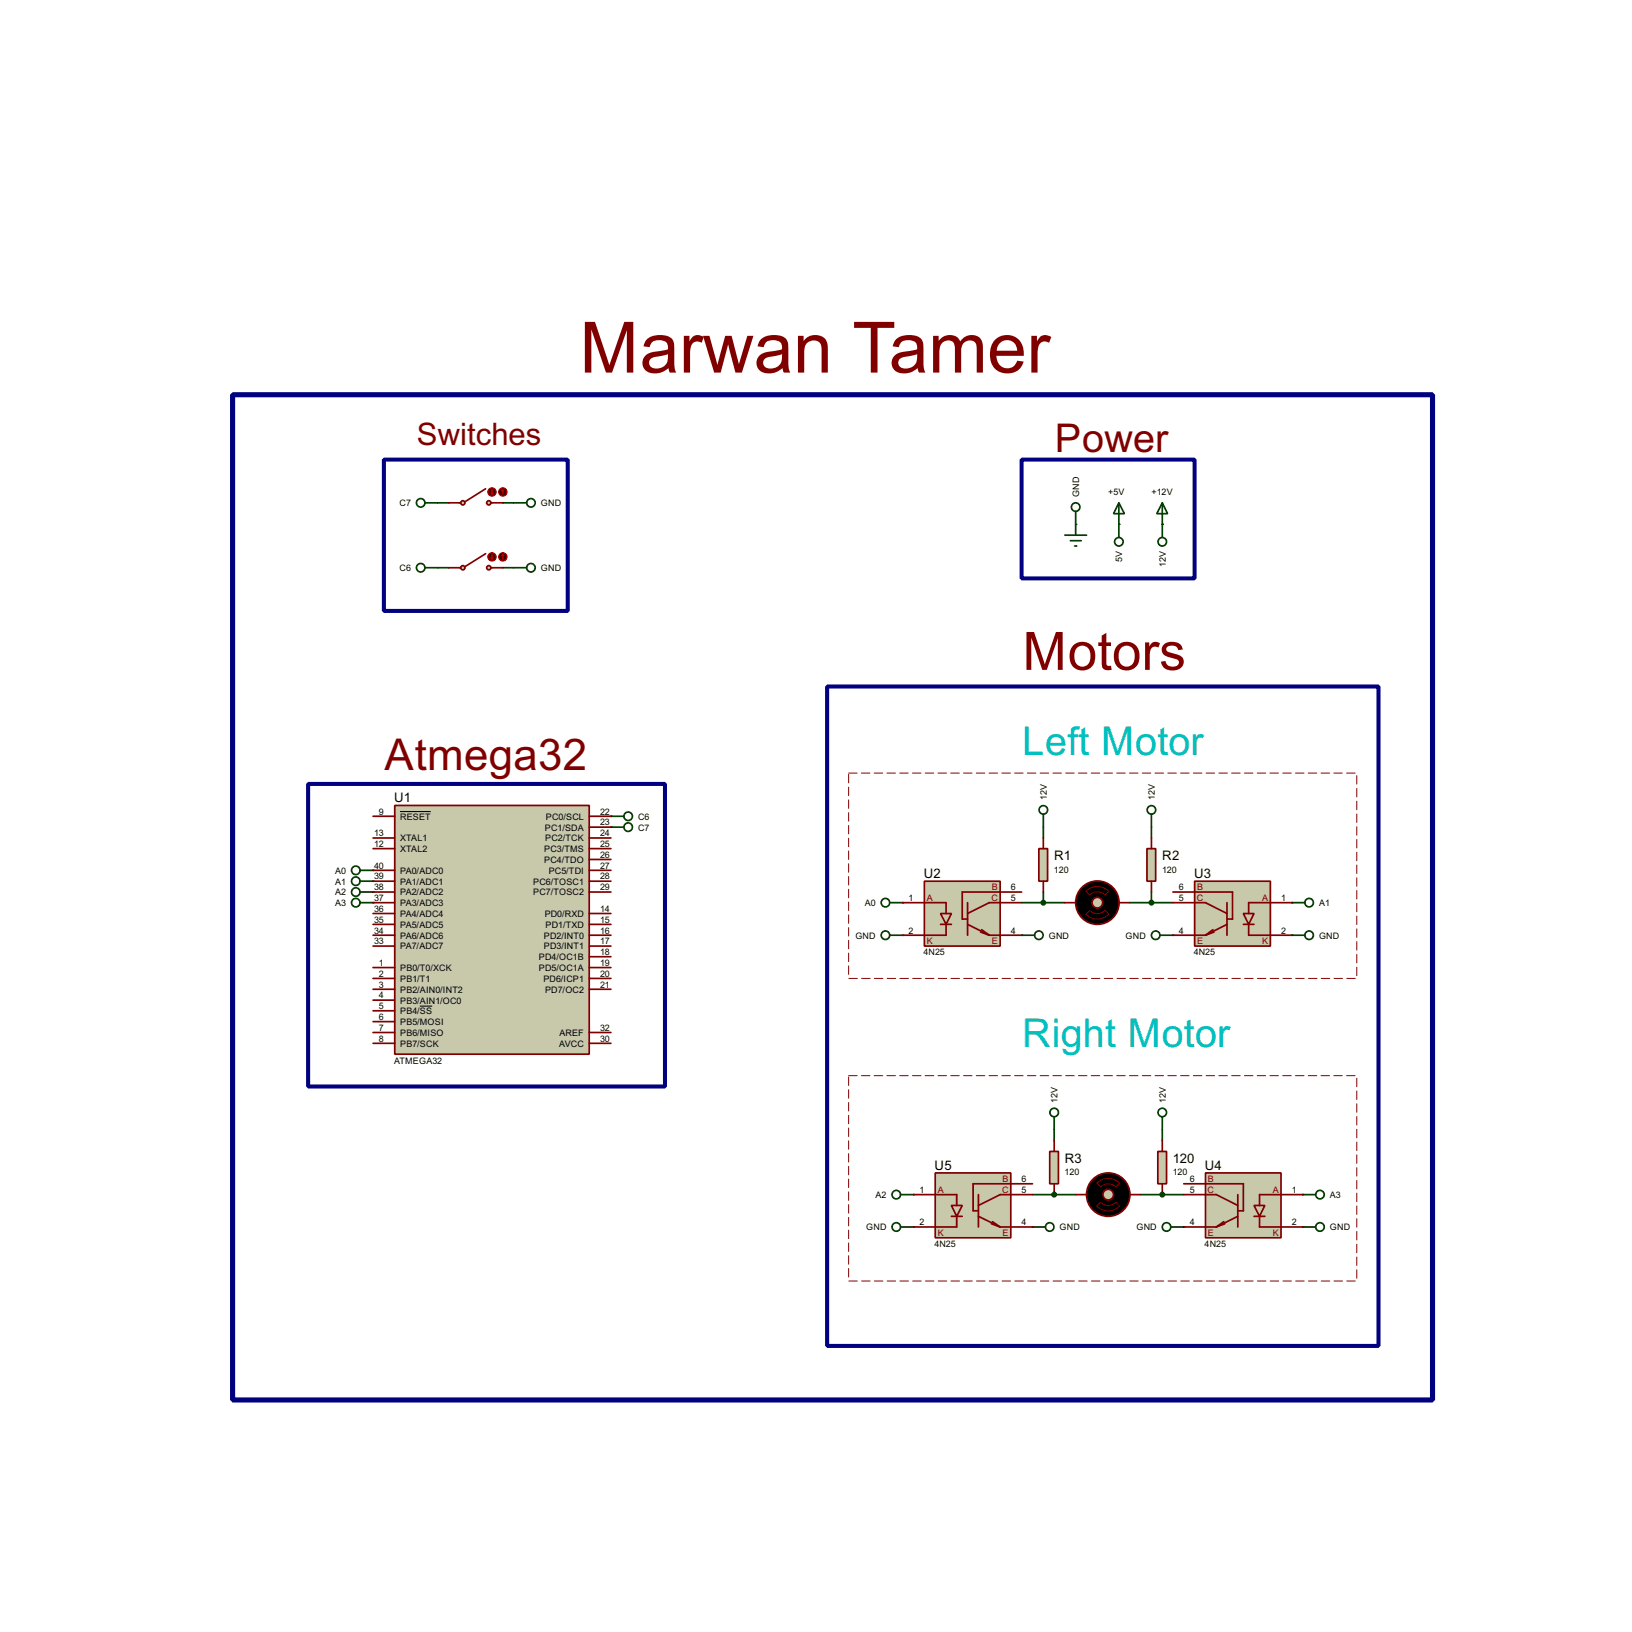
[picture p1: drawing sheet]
<svg xmlns="http://www.w3.org/2000/svg" width="383mm" height="383mm" viewBox="0 0 383 383" stroke-linecap="round" stroke-linejoin="round" font-family="sans-serif">
<g fill="#004000">
<circle cx="262.9" cy="123.2" r=".2"/>
<circle cx="252.8" cy="123.2" r=".2"/>
</g>
<path d="M102.9 118.2h2.6M118.2 118.2h2.5" fill="none" stroke="#004000" stroke-width=".4"/>
<g fill="#004000">
<circle cx="303.6" cy="212.1" r=".2"/>
<circle cx="303.6" cy="219.8" r=".2"/>
<circle cx="275.6" cy="219.8" r=".2"/>
<circle cx="212.1" cy="212.1" r=".2"/>
<circle cx="212.1" cy="219.8" r=".2"/>
<circle cx="240.1" cy="219.8" r=".2"/>
<circle cx="306.1" cy="280.7" r=".2"/>
<circle cx="306.1" cy="288.3" r=".2"/>
<circle cx="278.2" cy="288.3" r=".2"/>
<circle cx="214.7" cy="280.7" r=".2"/>
<circle cx="214.7" cy="288.3" r=".2"/>
<circle cx="242.6" cy="288.3" r=".2"/>
</g>
<path d="M245.2 194.4v2.5M270.6 194.4v2.5M240.1 212.1h10.1M245.2 209.6v2.5M265.5 212.1h10.1M270.6 209.6v2.5M247.7 265.5v2.5" fill="none" stroke="#004000" stroke-width=".4"/>
<circle cx="247.7" cy="280.7" r=".2" fill="#004000"/>
<path d="M273.1 265.5v2.5M242.6 280.7h10.2" fill="none" stroke="#004000" stroke-width=".4"/>
<circle cx="273.1" cy="280.7" r=".2" fill="#004000"/>
<path d="M102.9 133.4h2.6M118.2 133.4h2.5M268 280.7h10.2" fill="none" stroke="#004000" stroke-width=".4"/>
<g fill="#004000">
<circle cx="143.6" cy="191.8" r=".2"/>
<circle cx="143.6" cy="194.4" r=".2"/>
<circle cx="87.7" cy="212.1" r=".2"/>
<circle cx="87.7" cy="209.6" r=".2"/>
<circle cx="87.7" cy="207.1" r=".2"/>
<circle cx="87.7" cy="204.5" r=".2"/>
<circle cx="273.1" cy="123.2" r=".2"/>
</g>
<g fill="none" stroke="#004000" stroke-width=".4">
<path d="M120.7 118.2h3.1M262.9 118.2l1.3 2.5h-2.5zM262.9 118.2v8.1M250.2 125.8h5.1M251.5 127.1h2.6M252.5 128.3h.5M252.8 120.2v5.6"/>
<circle cx="124.7" cy="118.2" r="1"/>
<circle cx="252.7" cy="119.2" r="1"/>
<circle cx="262.9" cy="127.3" r="1"/>
</g>
<path d="M90.2 108h43.2v35.6h-43.2zM240.1 108h40.6v27.9h-40.6zM194.4 161.3h129.5v155h-129.5zM72.4 184.2h83.9v71.1h-83.9z" fill="none" stroke="#000080" stroke-width=".95"/>
<path d="M54.7 92.8h281.9v236.2h-281.9z" fill="none" stroke="#000080" stroke-width="1.2"/>
<circle cx="257.8" cy="212.1" r="5.1" fill="#000" stroke="#800000" stroke-width=".4"/>
<path d="M255.2 214.8l.9-.9a2.45 2.45 0 0 0 3.6 0l.9 .9a3.7 3.7 0 0 1-5.4 0zM255.2 209.5a3.7 3.7 0 0 1 5.4 0l-.9 .8a2.54 2.54 0 0 0-3.6 0z" fill="none" stroke="#800000" stroke-width=".23"/>
<circle cx="257.8" cy="212.1" r="1.25" fill="#c8c8aa" stroke="#800000" stroke-width=".4"/>
<path d="M250.2 212.1h2.6M262.9 212.1h2.6" fill="none" stroke="#800000" stroke-width=".4"/>
<g fill="#c8c8aa" stroke="#800000" stroke-width=".4">
<circle cx="114.8" cy="118.2" r=".5"/>
<circle cx="108.7" cy="118.2" r=".5"/>
</g>
<path d="M105.5 118.2h2.8M114.1 114.9l-4.8 3M115.4 118.2h2.8" fill="none" stroke="#800000" stroke-width=".4"/>
<circle cx="115.6" cy="115.6" r="1" fill="#400000" stroke="#f00" stroke-width=".23"/>
<path d="M115.4 115.9l.2 .2M115.6 115.1v1M115.9 115.9l-.3 .2" fill="none" stroke="#f00" stroke-width=".23"/>
<circle cx="118.1" cy="115.6" r="1" fill="#400000" stroke="#f00" stroke-width=".23"/>
<path d="M118.2 115.1l-.3 .3M118.2 115.1l.2 .3M118.2 115.1v1" fill="none" stroke="#f00" stroke-width=".23"/>
<g fill="none" stroke="#004000" stroke-width=".4">
<path d="M99.9 118.2h3M84.6 204.5h3.1M84.6 207.1h3.1M209.1 212.1h3M209.1 219.8h3M272.6 219.8h3M303.6 212.1h3M303.6 219.8h3"/>
<circle cx="98.8" cy="118.2" r="1"/>
<circle cx="83.6" cy="207.1" r="1"/>
<circle cx="83.6" cy="204.5" r="1"/>
<circle cx="208" cy="212.1" r="1"/>
<circle cx="208" cy="219.8" r="1"/>
<circle cx="271.5" cy="219.8" r="1"/>
<circle cx="307.6" cy="219.8" r="1"/>
<circle cx="307.6" cy="212.1" r="1"/>
</g>
<path d="M280.7 207.1h17.8v15.2h-17.8z" fill="#c8c8aa" stroke="#800000" stroke-width=".4"/>
<path d="M292.2 214.7h2.5l-1.3 2.5z" fill="#c8c8aa" stroke="#800000" stroke-width=".4"/>
<path d="M275.6 212.1h7.7l5 2.6M275.6 219.8h7.7M275.6 209.6h14v6.4h-1.3M285 218.5l-1.7 1.3M285.3 219l-2 .8M288.3 212.1v7.7M288.3 217.2l-5 2.6M292.2 217.2h2.5M293.4 217.2v2.6h10.2M303.6 212.1h-10.2v2.6" fill="none" stroke="#800000" stroke-width=".4"/>
<g fill="none" stroke="#004000" stroke-width=".4">
<path d="M240.1 219.8h3"/>
<circle cx="244.1" cy="219.8" r="1"/>
</g>
<path d="M217.2 207.1h17.8v15.2h-17.8z" fill="#c8c8aa" stroke="#800000" stroke-width=".4"/>
<path d="M221 214.7h2.6l-1.3 2.5z" fill="#c8c8aa" stroke="#800000" stroke-width=".4"/>
<path d="M212.1 212.1h10.2v2.6M221 217.2h2.6M222.3 217.2v2.6h-10.2M227.4 212.1v7.7M227.4 217.2l5.1 2.6M230.4 219l2.1 .8M230.7 218.5l1.8 1.3M232.5 219.8h7.6M240.1 212.1h-7.6l-5.1 2.6M240.1 209.6h-14v6.4h1.3" fill="none" stroke="#800000" stroke-width=".4"/>
<circle cx="260.4" cy="280.7" r="5.1" fill="#000" stroke="#800000" stroke-width=".4"/>
<path d="M257.7 278a3.7 3.7 0 0 1 5.4 0l-.9 .9a2.54 2.54 0 0 0-3.6 0zM257.7 283.4l.9-.9a2.53 2.53 0 0 0 3.6 0l.9 .9a3.7 3.7 0 0 1-5.4 0z" fill="none" stroke="#800000" stroke-width=".23"/>
<circle cx="260.4" cy="280.7" r="1.25" fill="#c8c8aa" stroke="#800000" stroke-width=".4"/>
<path d="M252.8 280.7h2.5M265.5 280.7h2.5" fill="none" stroke="#800000" stroke-width=".4"/>
<g fill="none" stroke="#004000" stroke-width=".4">
<path d="M211.6 280.7h3.1M211.6 288.3h3.1M275.1 288.3h3.1M306.1 280.7h3.1M306.1 288.3h3.1"/>
<circle cx="210.6" cy="280.7" r="1"/>
<circle cx="210.6" cy="288.3" r="1"/>
<circle cx="274.1" cy="288.3" r="1"/>
<circle cx="310.1" cy="280.7" r="1"/>
<circle cx="310.1" cy="288.3" r="1"/>
</g>
<path d="M283.3 275.6h17.7v15.3h-17.7z" fill="#c8c8aa" stroke="#800000" stroke-width=".4"/>
<path d="M294.7 283.3h2.5l-1.2 2.5z" fill="#c8c8aa" stroke="#800000" stroke-width=".4"/>
<path d="M278.2 278.2h14v6.3h-1.3M278.2 280.7h7.6l5.1 2.6M278.2 288.3h7.6M287.6 287.1l-1.8 1.2M287.8 287.6l-2 .7M290.9 280.7v7.6M290.9 285.8l-5.1 2.5M294.7 285.8h2.5M296 285.8v2.5h10.1M306.1 280.7h-10.1v2.6" fill="none" stroke="#800000" stroke-width=".4"/>
<g fill="none" stroke="#004000" stroke-width=".4">
<path d="M242.6 288.3h3.1"/>
<circle cx="246.6" cy="288.3" r="1"/>
</g>
<path d="M219.8 275.6h17.7v15.3h-17.7z" fill="#c8c8aa" stroke="#800000" stroke-width=".4"/>
<path d="M223.6 283.3h2.5l-1.3 2.5z" fill="#c8c8aa" stroke="#800000" stroke-width=".4"/>
<path d="M242.6 278.2h-13.9v6.3h1.2M214.7 280.7h10.1v2.6M223.6 285.8h2.5M224.8 285.8v2.5h-10.1M229.9 280.7v7.6M229.9 285.8l5.1 2.5M233 287.6l2 .7M233.2 287.1l1.8 1.2M235 288.3h7.6M242.6 280.7h-7.6l-5.1 2.6" fill="none" stroke="#800000" stroke-width=".4"/>
<g fill="none" stroke="#004000" stroke-width=".4">
<path d="M245.2 191.3v3.1M84.6 209.6h3.1M84.6 212.1h3.1"/>
<circle cx="245.1" cy="190.3" r="1"/>
<circle cx="83.6" cy="212.1" r="1"/>
<circle cx="83.6" cy="209.6" r="1"/>
</g>
<path d="M244.1 199.4h2.1v7.7h-2.1z" fill="#c8c8aa" stroke="#800000" stroke-width=".4"/>
<path d="M245.2 196.9v2.5M245.2 207.1v2.5" fill="none" stroke="#800000" stroke-width=".4"/>
<circle cx="245.1" cy="212.1" r=".5" fill="#004000" stroke="#004000" stroke-width=".4"/>
<path d="M269.5 199.4h2.1v7.7h-2.1z" fill="#c8c8aa" stroke="#800000" stroke-width=".4"/>
<path d="M270.6 196.9v2.5M270.6 207.1v2.5" fill="none" stroke="#800000" stroke-width=".4"/>
<g fill="none" stroke="#004000" stroke-width=".4">
<path d="M270.6 191.3v3.1M247.7 262.4v3.1M273.1 262.4v3.1"/>
<circle cx="270.5" cy="190.3" r="1"/>
<circle cx="247.7" cy="261.4" r="1"/>
<circle cx="273.1" cy="261.4" r="1"/>
</g>
<circle cx="270.5" cy="212.1" r=".5" fill="#004000" stroke="#004000" stroke-width=".4"/>
<path d="M246.7 270.6h2v7.6h-2z" fill="#c8c8aa" stroke="#800000" stroke-width=".4"/>
<path d="M247.7 268v2.6M247.7 278.2v2.5" fill="none" stroke="#800000" stroke-width=".4"/>
<circle cx="247.7" cy="280.7" r=".5" fill="#004000" stroke="#004000" stroke-width=".4"/>
<path d="M272.1 270.6h2v7.6h-2z" fill="#c8c8aa" stroke="#800000" stroke-width=".4"/>
<path d="M273.1 268v2.6M273.1 278.2v2.5" fill="none" stroke="#800000" stroke-width=".4"/>
<circle cx="273.1" cy="280.7" r=".5" fill="#004000" stroke="#004000" stroke-width=".4"/>
<g fill="none" stroke="#004000" stroke-width=".4">
<path d="M120.7 133.4h3.1"/>
<circle cx="124.7" cy="133.4" r="1"/>
</g>
<g fill="#c8c8aa" stroke="#800000" stroke-width=".4">
<circle cx="114.8" cy="133.4" r=".5"/>
<circle cx="108.7" cy="133.4" r=".5"/>
</g>
<path d="M105.5 133.4h2.8M114.1 130.1l-4.8 3.1M115.4 133.4h2.8" fill="none" stroke="#800000" stroke-width=".4"/>
<circle cx="115.6" cy="130.9" r="1" fill="#400000" stroke="#f00" stroke-width=".23"/>
<path d="M115.4 131.1l.2 .3M115.6 130.4v1M115.9 131.1l-.3 .3" fill="none" stroke="#f00" stroke-width=".23"/>
<circle cx="118.1" cy="130.9" r="1" fill="#400000" stroke="#f00" stroke-width=".23"/>
<path d="M118.2 130.4l-.3 .2M118.2 130.4l.2 .2M118.2 130.4v1" fill="none" stroke="#f00" stroke-width=".23"/>
<g fill="none" stroke="#004000" stroke-width=".4">
<path d="M99.9 133.4h3M143.6 194.4h3M143.6 191.8h3"/>
<circle cx="98.8" cy="133.4" r="1"/>
<circle cx="147.6" cy="194.4" r="1"/>
<circle cx="147.6" cy="191.8" r="1"/>
</g>
<path d="M92.8 189.3h45.7v58.4h-45.7z" fill="#c8c8aa" stroke="#800000" stroke-width=".4"/>
<g fill="none" stroke="#800000" stroke-width=".4">
<path d="M87.7 191.8h5.1M87.7 199.4h5.1M87.7 196.9h5.1M138.5 191.8h5.1M138.5 199.4h5.1M138.5 196.9h5.1M138.5 194.4h5.1M87.7 214.7h5.1M87.7 217.2h5.1M87.7 219.8h5.1M87.7 204.5h5.1M87.7 207.1h5.1"/>
<path d="M87.7 209.6h5.1M87.7 212.1h5.1M138.5 214.7h5.1M138.5 217.2h5.1M138.5 219.8h5.1M138.5 202h5.1M138.5 204.5h5.1M138.5 207.1h5.1M138.5 209.6h5.1M87.7 227.4h5.1M87.7 229.9h5.1M87.7 232.5h5.1"/>
<path d="M87.7 235h5.1M87.7 237.5h5.1M87.7 222.3h5.1M138.5 227.4h5.1M138.5 229.9h5.1M138.5 232.5h5.1M138.5 222.3h5.1M138.5 224.8h5.1M87.7 240.1h5.1M87.7 242.6h5.1M87.7 245.2h5.1M138.5 242.6h5.1"/>
<path d="M138.5 245.2h5.1"/>
</g>
<path d="M94 190.7h7.3M98.7 236.4h2.9" fill="none" stroke="#000" stroke-width=".23"/>
<g fill="none" stroke="#004000" stroke-width=".4">
<path d="M273.1 118.2l1.3 2.5h-2.6zM273.1 118.2v8.1"/>
<circle cx="273.1" cy="127.3" r="1"/>
</g>
<path d="M199.4 181.7h119.4v48.2h-119.4zM199.4 252.8h119.4v48.2h-119.4z" fill="none" stroke="#fff" stroke-width=".23"/>
<path d="M199.4 181.7h119.4v48.2h-119.4zM199.4 252.8h119.4v48.2h-119.4z" fill="none" stroke="#800000" stroke-width=".23" stroke-dasharray="2 1"/>
<text font-size="18.6" fill="#800000" x="136.2" y="87.5">Marwan Tamer</text>
<text font-size="13.9" fill="#800000" x="240.3" y="157.4">Motors</text>
<text font-size="11.5" fill="#800000" x="90.4" y="180.9">Atmega32</text>
<text font-size="10.4" fill="#800000" x="247.9" y="106.3">Power</text>
<g font-size="10.4" fill="#00c0c0">
<text x="240.2" y="177.5">Left Motor</text>
<text x="240.2" y="246">Right Motor</text>
</g>
<text font-size="8.2" fill="#800000" x="97.9" y="104.4">Switches</text>
<g font-size="3.5">
<text x="92.6" y="188.5">U1</text>
<text x="247.7" y="202.1">R1</text>
<text x="273.1" y="202.1">R2</text>
<text x="217.1" y="206.3">U2</text>
<text x="280.6" y="206.3">U3</text>
<text x="219.6" y="274.8">U5</text>
<text x="250.2" y="273.3">R3</text>
<text x="275.6" y="273.3">120</text>
<text x="283.1" y="274.8">U4</text>
</g>
<g font-size="2.4">
<text x="93.9" y="119">C7</text>
<text x="127.1" y="119">GND</text>
<text x="253.6" y="116.8" transform="rotate(-90 253.6 116.8)">GND</text>
<text x="260.4" y="116.4">+5V</text>
<text x="270.6" y="116.4">+12V</text>
<text x="93.9" y="134.2">C6</text>
<text x="127.1" y="134.2">GND</text>
<text x="263.7" y="132.1" transform="rotate(-90 263.7 132.1)">5V</text>
<text x="273.9" y="133.3" transform="rotate(-90 273.9 133.3)">12V</text>
<text x="89.1" y="191.4">9</text>
<text x="141" y="191.4">22</text>
<text x="246" y="188" transform="rotate(-90 246 188)">12V</text>
<text x="271.4" y="188" transform="rotate(-90 271.4 188)">12V</text>
<text x="87.9" y="196.5">13</text>
<text x="94" y="192.6">RESET</text>
<text x="94" y="197.7">XTAL1</text>
<text x="128" y="195.2">PC1/SDA</text>
<text x="128.1" y="197.7">PC2/TCK</text>
<text x="128.3" y="192.6">PC0/SCL</text>
<text x="141" y="194">23</text>
<text x="141" y="196.5">24</text>
<text x="149.9" y="195.2">C7</text>
<text x="149.9" y="192.6">C6</text>
<text x="87.9" y="199">12</text>
<text x="94" y="200.2">XTAL2</text>
<text x="127.9" y="200.2">PC3/TMS</text>
<text x="127.9" y="202.8">PC4/TDO</text>
<text x="141" y="199">25</text>
<text x="141" y="201.6">26</text>
<text x="78.7" y="205.3">A0</text>
<text x="78.7" y="207.9">A1</text>
<text x="87.9" y="209.2">38</text>
<text x="87.9" y="206.7">39</text>
<text x="87.9" y="204.1">40</text>
<text x="94" y="207.9">PA1/ADC1</text>
<text x="94" y="205.3">PA0/ADC0</text>
<text x="125.3" y="207.9">PC6/TOSC1</text>
<text x="128.9" y="205.3">PC5/TDI</text>
<text x="141" y="204.1">27</text>
<text x="141" y="206.7">28</text>
<text x="141" y="209.2">29</text>
<text x="237.5" y="209.2">6</text>
<text x="247.7" y="205.1">120</text>
<text x="273.1" y="205.1">120</text>
<text x="277" y="209.2">6</text>
<text x="78.7" y="210.4">A2</text>
<text x="78.7" y="212.9">A3</text>
<text x="87.9" y="214.3">36</text>
<text x="87.9" y="211.7">37</text>
<text x="94" y="215.5">PA4/ADC4</text>
<text x="94" y="212.9">PA3/ADC3</text>
<text x="94" y="210.4">PA2/ADC2</text>
<text x="125.3" y="210.4">PC7/TOSC2</text>
<text x="128" y="215.5">PD0/RXD</text>
<text x="141" y="214.3">14</text>
<text x="203.2" y="212.9">A0</text>
<text x="213.5" y="211.7">1</text>
<text x="237.5" y="211.7">5</text>
<text x="277" y="211.7">5</text>
<text x="301" y="211.7">1</text>
<text x="309.9" y="212.9">A1</text>
<text x="87.9" y="221.9">33</text>
<text x="87.9" y="219.4">34</text>
<text x="87.9" y="216.8">35</text>
<text x="94" y="220.6">PA6/ADC6</text>
<text x="94" y="218">PA5/ADC5</text>
<text x="127.8" y="220.6">PD2/INT0</text>
<text x="128.2" y="218">PD1/TXD</text>
<text x="141" y="216.8">15</text>
<text x="141" y="219.4">16</text>
<text x="141" y="221.9">17</text>
<text x="201" y="220.6">GND</text>
<text x="213.5" y="219.4">2</text>
<text x="237.5" y="219.4">4</text>
<text x="246.4" y="220.6">GND</text>
<text x="264.5" y="220.6">GND</text>
<text x="277" y="219.4">4</text>
<text x="301" y="219.4">2</text>
<text x="309.9" y="220.6">GND</text>
<text x="89.1" y="227">1</text>
<text x="94" y="223.1">PA7/ADC7</text>
<text x="126.6" y="225.6">PD4/OC1B</text>
<text x="127.8" y="223.1">PD3/INT1</text>
<text x="141" y="224.4">18</text>
<text x="141" y="227">19</text>
<text x="217" y="224.5">4N25</text>
<text x="280.5" y="224.5">4N25</text>
<text x="89.1" y="229.5">2</text>
<text x="89.1" y="232.1">3</text>
<text x="94" y="228.2">PB0/T0/XCK</text>
<text x="94" y="230.7">PB1/T1</text>
<text x="94" y="233.3">PB2/AIN0/INT2</text>
<text x="126.6" y="228.2">PD5/OC1A</text>
<text x="127.7" y="230.7">PD6/ICP1</text>
<text x="128.1" y="233.3">PD7/OC2</text>
<text x="141" y="229.5">20</text>
<text x="141" y="232.1">21</text>
<text x="89.1" y="234.6">4</text>
<text x="89.1" y="237.1">5</text>
<text x="89.1" y="239.7">6</text>
<text x="94" y="235.8">PB3/AIN1/OC0</text>
<text x="94" y="238.3">PB4/SS</text>
<text x="89.1" y="242.2">7</text>
<text x="89.1" y="244.8">8</text>
<text x="94" y="240.9">PB5/MOSI</text>
<text x="94" y="243.4">PB6/MISO</text>
<text x="94" y="246">PB7/SCK</text>
<text x="131.4" y="246">AVCC</text>
<text x="131.4" y="243.4">AREF</text>
<text x="141" y="242.2">32</text>
<text x="141" y="244.8">30</text>
<text x="92.6" y="249.9">ATMEGA32</text>
<text x="248.5" y="259.1" transform="rotate(-90 248.5 259.1)">12V</text>
<text x="273.9" y="259.1" transform="rotate(-90 273.9 259.1)">12V</text>
<text x="205.7" y="281.5">A2</text>
<text x="216.1" y="280.3">1</text>
<text x="240.1" y="280.3">5</text>
<text x="240.1" y="277.8">6</text>
<text x="250.2" y="276.2">120</text>
<text x="275.6" y="276.2">120</text>
<text x="279.6" y="280.3">5</text>
<text x="279.6" y="277.8">6</text>
<text x="303.6" y="280.3">1</text>
<text x="312.5" y="281.5">A3</text>
<text x="216.1" y="287.9">2</text>
<text x="240.1" y="287.9">4</text>
<text x="279.6" y="287.9">4</text>
<text x="303.6" y="287.9">2</text>
<text x="203.5" y="289.1">GND</text>
<text x="219.6" y="293.1">4N25</text>
<text x="249" y="289.1">GND</text>
<text x="267" y="289.1">GND</text>
<text x="283.1" y="293.1">4N25</text>
<text x="312.5" y="289.1">GND</text>
</g>
<g font-size="2.4" fill="#800000">
<text x="233" y="209.1">B</text>
<text x="281.3" y="209.1">B</text>
<text x="217.8" y="211.7">A</text>
<text x="232.9" y="211.7">C</text>
<text x="281.2" y="211.7">C</text>
<text x="296.5" y="211.7">A</text>
<text x="217.8" y="221.8">K</text>
<text x="233" y="221.8">E</text>
<text x="281.3" y="221.8">E</text>
<text x="296.5" y="221.8">K</text>
<text x="220.3" y="280.3">A</text>
<text x="235.5" y="280.3">C</text>
<text x="235.6" y="277.7">B</text>
<text x="283.7" y="280.3">C</text>
<text x="283.8" y="277.7">B</text>
<text x="299.1" y="280.3">A</text>
<text x="220.3" y="290.4">K</text>
<text x="235.6" y="290.4">E</text>
<text x="283.8" y="290.4">E</text>
<text x="299.1" y="290.4">K</text>
</g>
</svg>
